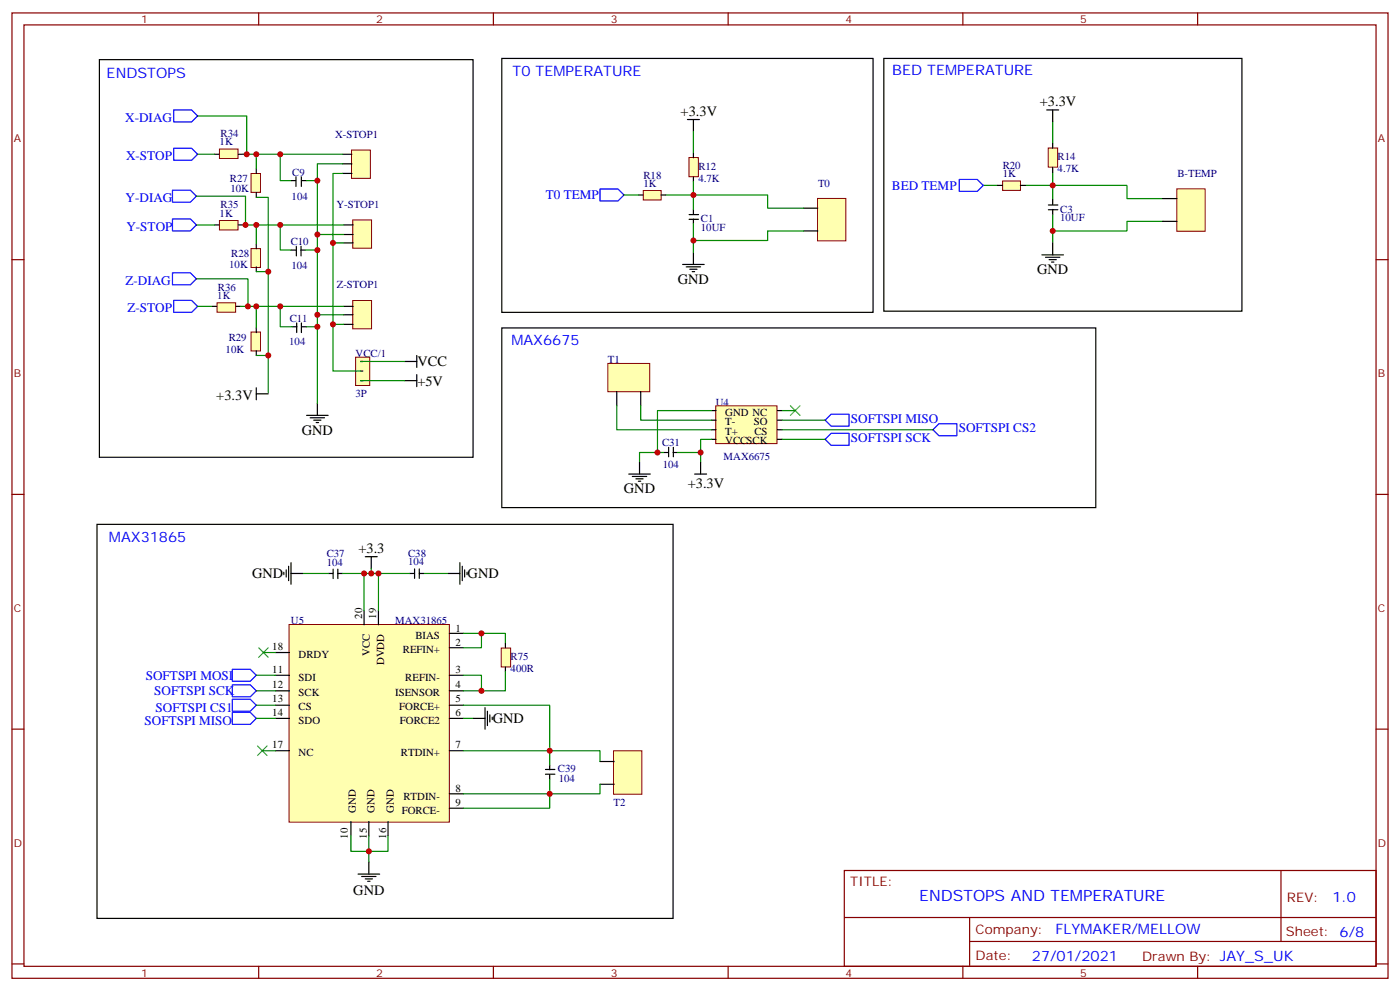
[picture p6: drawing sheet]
<svg xmlns="http://www.w3.org/2000/svg" width="412mm" height="292mm" viewBox="0 0 412 292" stroke-linecap="round" stroke-linejoin="round" font-family="sans-serif">
<g fill="none" stroke="#870000" stroke-width=".35">
<path d="M3.5 3.8h405.4v284.3h-405.4zM7.1 7.3h398.2v277.3h-398.2zM76.2 3.8v3.5M145.3 3.8v3.5M214.5 3.8v3.5M283.6 3.8v3.5M352.8 3.8v3.5M3.5 76.5h3.6M405.3 76.5h3.6M3.5 145.6h3.6M405.3 145.6h3.6M3.5 214.8h3.6"/>
<path d="M405.3 214.8h3.6M248.7 256.4h156.6v28.2h-156.6zM377.3 256.4v20.9M248.7 270.2h156.5M285.6 277.3h119.6M285.6 270.2v14.2M3.5 283.9h3.6M76.2 284.6v3.5M145.3 284.6v3.5M214.5 284.6v3.5M283.6 284.6v3.5M352.8 284.6v3.5"/>
<path d="M405.3 283.9h3.6"/>
</g>
<path d="M63.9 89.2h5.5v2.8h-5.5z" fill="#ffffb0" stroke="#800000" stroke-width=".29"/>
<path d="M62.4 90.2h1.4M69.5 90.2h1.4" fill="none" stroke="#000" stroke-width=".35"/>
<path d="M64.6 43.9h5.5v2.8h-5.5z" fill="#ffffb0" stroke="#800000" stroke-width=".29"/>
<path d="M63.1 45.4h1.4M70.2 45.4h1.4" fill="none" stroke="#000" stroke-width=".35"/>
<path d="M104.7 105.2h4.2v8.3h-4.2z" fill="#ffffb0" stroke="#800000" stroke-width=".29"/>
<path d="M86.1 96.2h1.4M87.4 95.1v2.9M88.8 95.1v2.9M88.9 96.2h1.4M106.2 106.5h.7M106.2 109.3h.7M106.2 112.1h.7" fill="none" stroke="#000" stroke-width=".35"/>
<path d="M73.9 97.8h2.8v5.6h-2.8z" fill="#ffffb0" stroke="#800000" stroke-width=".29"/>
<path d="M75.5 96.6v1.4M75.5 103.3v1.4" fill="none" stroke="#000" stroke-width=".35"/>
<path d="M103.9 88.5h5.6v8.4h-5.6z" fill="#ffffb0" stroke="#800000" stroke-width=".29"/>
<path d="M85.7 73.7h1.4M87.3 72.5v2.9M88.6 73.7h1.4M88.7 72.5v2.9M101.2 90.2h2.8M101.2 92.7h2.8M101.2 95.5h2.8" fill="none" stroke="#000" stroke-width=".35"/>
<path d="M73.9 73.2h2.8v5.6h-2.8z" fill="#ffffb0" stroke="#800000" stroke-width=".29"/>
<path d="M75.5 71.9v1.4M75.5 78.6v1.4" fill="none" stroke="#000" stroke-width=".35"/>
<path d="M103.9 64.8h5.6v8.3h-5.6z" fill="#ffffb0" stroke="#800000" stroke-width=".29"/>
<path d="M85.7 53.2h1.4M87.2 52.1v2.8M88.8 52.1v2.8M88.9 53.2h1.4M101.2 66.3h2.8M101.2 69.1h2.8M101.2 71.5h2.8" fill="none" stroke="#000" stroke-width=".35"/>
<path d="M73.9 51.1h2.8v5.6h-2.8z" fill="#ffffb0" stroke="#800000" stroke-width=".29"/>
<path d="M75.5 49.7v1.4M75.5 56.7v1.4" fill="none" stroke="#000" stroke-width=".35"/>
<path d="M103.5 44.2h5.6v8.3h-5.6z" fill="#ffffb0" stroke="#800000" stroke-width=".29"/>
<path d="M100.9 45.4h2.8M100.9 48.3h2.8M100.9 51.1h2.8M93.5 118.8v3.5M119.2 106.5h3.6M119.2 112.1h3.6M122.8 104.7v3.5M122.8 110.3v3.6M90.3 122.3h6.4M91.4 123h4.2M92.4 123.8h2.1M93.1 124.5h.7" fill="none" stroke="#000" stroke-width=".35"/>
<path d="M51.2 32.4h5.2l1.8 1.7-1.8 1.8h-5.2zM50.8 56h5.3l1.8 1.8-1.8 1.7h-5.3zM51.2 43.7h5.2l1.8 1.7-1.8 1.8h-5.2zM50.8 64.5h5.3l1.8 1.8-1.8 1.7h-5.3zM50.8 80.4h5.3l1.8 1.7-1.8 1.8h-5.3zM51.2 88.5h5.2l1.8 1.7-1.8 1.8h-5.2z" fill="none" stroke="#00f" stroke-width=".35"/>
<g fill="none" stroke="#008700" stroke-width=".35">
<path d="M58.2 45.4h4.9M71.6 45.4h29.3M82.5 45.4v7.8h3.2M90.3 53.2h3.2M100.9 51.1h-2.8v20.4h3.1M100.9 48.3h-7.4v70.5M93.5 69.1h7.7M98.1 71.5v24h3.1M57.9 82.1h15.1v8.1M58.2 90.2h4.2M70.9 90.2h30.3M93.5 92.7h7.7"/>
<path d="M98.1 95.5v13.8h8.1M106.2 112.1h13M106.2 106.5h13"/>
</g>
<path d="M64.6 64.9h5.5v2.8h-5.5z" fill="#ffffb0" stroke="#800000" stroke-width=".29"/>
<path d="M63.1 66.3h1.4M70.2 66.3h1.4M75.5 116h3.5M75.5 114.2v3.6" fill="none" stroke="#000" stroke-width=".35"/>
<g fill="none" stroke="#008700" stroke-width=".35">
<path d="M58.2 34.1h14.5v11.3M57.9 57.8h14.4v8.5M75.5 58.1h3.5v57.5M75.5 45.4v4.3M57.9 66.3h5.2M71.6 66.3h29.6M75.5 66.3v5.6M82.5 66.3v7.4h3.2M90 73.7h3.5M75.5 80h3.5M75.5 90.2v6.4M82.5 90.2v6h3.6"/>
<path d="M90.3 96.2h3.2M75.5 104.7h3.5"/>
</g>
<path d="M179.1 107h12.3v8.4h-12.3z" fill="#ffffb0" stroke="#800000" stroke-width=".29"/>
<path d="M181.7 115.4v4.1M188.7 115.4v4.1M195.4 133.3h1.4M197 131.8v2.7M198.3 133.3h1.4M198.3 131.8v2.7" fill="none" stroke="#000" stroke-width=".35"/>
<path d="M210.8 119.5h18.1v11.2h-18.1z" fill="#ffffb0" stroke="#800000" stroke-width=".29"/>
<g fill="none" stroke="#000" stroke-width=".35">
<path d="M185.2 139.6h6.4M188.4 136.1v3.5M204.6 139.6h3.5M206.4 136.1v3.5M209.5 120.9h1.4M209.5 123.8h1.4M209.5 126.6h1.4M209.5 129.4h1.4M229 120.9h1.4M229 123.8h1.4M229 126.6h1.4M229 129.4h1.4"/>
<path d="M186.3 140.3h4.2M187.3 141h2.1M188 141.7h.7"/>
</g>
<path d="M232.8 119.5l2.9 2.8M235.7 119.5l-2.9 2.8" fill="none" stroke="#3c3" stroke-width=".35"/>
<path d="M181.7 119.5v7.1h27.8M188.7 119.5v4.3h20.8M195.4 133.3h-7v2.8M199.7 133.3h6.7M209.5 129.4h-3.1v6.7M209.5 120.9h-15.8v12.4M230.4 120.9h3.8M230.4 123.8h12.7M230.4 126.6h44.4M230.4 129.4h12.7" fill="none" stroke="#008700" stroke-width=".35"/>
<path d="M243.1 123.8l1.7-1.8h5.3v3.5h-5.3zM243.1 129.4l1.7-1.8h5.3v3.6h-5.3zM274.8 126.6l1.8-1.8h5.3v3.5h-5.3z" fill="none" stroke="#00f" stroke-width=".35"/>
<path d="M189.5 56.1h5.3v2.8h-5.3z" fill="#ffffb0" stroke="#800000" stroke-width=".29"/>
<path d="M188 57.4h1.4M194.8 57.4h1.3M203 64.6h2.8M203 63.2h2.8M204.3 61.7v1.4M204.3 64.5v1.4" fill="none" stroke="#000" stroke-width=".35"/>
<path d="M202.9 46.4h2.8v5.6h-2.8z" fill="#ffffb0" stroke="#800000" stroke-width=".29"/>
<path d="M204.3 45.1v1.4M204.3 52.2v1.4" fill="none" stroke="#000" stroke-width=".35"/>
<path d="M240.8 58.5h8.4v12.5h-8.4z" fill="#ffffb0" stroke="#800000" stroke-width=".29"/>
<g fill="none" stroke="#000" stroke-width=".35">
<path d="M202.5 35.2h3.5M204.3 35.2v3.5M308.3 32.4h3.6M310.1 32.4v3.5M201.1 77.9h6.3M202.1 78.6h4.3M203.2 79.3h2.1M204.3 74.4v3.5M236.7 61.3h4.2M236.7 68h4.2M306.9 75.1h6.4M308 75.8h4.2"/>
<path d="M309 76.5h2.1M309.7 77.2h.7M310.1 71.5v3.6M203.9 80h.7"/>
</g>
<path d="M204.3 38.7v6.4M310.1 35.9v6.4M183.8 57.4h4.2M196.1 57.4h30v3.9h10.6M204.3 53.6v8.1M289.6 54.6h4.3M302 54.6h30v3.9h10.5M310.1 50.7v8.1M204.3 65.9v8.5M236.7 68h-10.6v2.8h-21.8M310.1 63.1v8.4M342.5 65.2h-10.5v2.8h-21.9" fill="none" stroke="#008700" stroke-width=".35"/>
<path d="M176.7 55.7h5.3l1.8 1.7-1.8 1.8h-5.3zM282.6 52.8h5.3l1.7 1.8-1.7 1.8h-5.3z" fill="none" stroke="#00f" stroke-width=".35"/>
<path d="M346.7 55.6h8.3v12.5h-8.3z" fill="#ffffb0" stroke="#800000" stroke-width=".29"/>
<path d="M342.5 58.5h4.2M342.5 65.2h4.2" fill="none" stroke="#000" stroke-width=".35"/>
<path d="M308.8 43.6h2.8v5.6h-2.8z" fill="#ffffb0" stroke="#800000" stroke-width=".29"/>
<path d="M310.1 42.3v1.4M310.1 49.3v1.4M310.1 58.8v1.4M308.8 61.8h2.8M308.8 60.4h2.8M310.1 61.7v1.4" fill="none" stroke="#000" stroke-width=".35"/>
<path d="M295.3 53.3h5.3v2.8h-5.3z" fill="#ffffb0" stroke="#800000" stroke-width=".29"/>
<path d="M29.3 17.6h110v117.1h-110zM147.8 17.2h109.4v74.8h-109.4zM260.3 17.2h105.5v74.5h-105.5zM293.9 54.6h1.4M300.6 54.6h1.4M147.8 96.6h175v52.9h-175z" fill="none" stroke="#000" stroke-width=".35"/>
<path d="M180.7 221.1h8.4v12.8h-8.4z" fill="#ffffb0" stroke="#800000" stroke-width=".29"/>
<path d="M160.7 226.6h2.8M160.7 228h2.8M161.9 225.4v1.3M161.9 228.2v1.4M176.7 224.3h4.2M176.7 231h4.2" fill="none" stroke="#000" stroke-width=".35"/>
<path d="M147.6 190.9h2.8v5.5h-2.8z" fill="#ffffb0" stroke="#800000" stroke-width=".29"/>
<path d="M96.7 168.9h1.4M98.1 167.6v2.8M99.5 168.9h1.4M99.5 167.6v2.8M120.6 168.9h1.4M122.1 167.6v2.8M123.5 168.9h1.4M123.5 167.6v2.8M148.9 189.4v1.4M148.9 196.4v1.4" fill="none" stroke="#000" stroke-width=".35"/>
<path d="M85.1 183.9h47.3v58.2h-47.3z" fill="#ffffb0" stroke="#800000" stroke-width=".29"/>
<g fill="none" stroke="#000" stroke-width=".35">
<path d="M28.6 154.4h169.7v116.1h-169.7zM83.6 168.6v.7M84.3 167.9v2.1M85 166.8v4.2M85.7 168.9h3.6M85.7 165.7v6.4M107.2 179.8v4.2M107.6 164h3.5M109.4 164v3.5M111.5 179.8v4.2M131.9 168.9h3.6M135.5 165.7v6.4"/>
<path d="M136.2 166.8v4.2M136.9 167.9v2.1M137.6 168.6v.7M81.1 198.9h4.2M81.1 192.2h4.2M132.4 186.5h4.1M132.4 190.8h4.1M132.4 198.9h4.1M81.1 203.5h4.2M81.1 207.7h4.2M81.1 211.6h4.2M132.4 203.5h4.1"/>
<path d="M132.4 207.7h4.1M132.4 211.6h4.1M139.3 211.6h3.6M142.9 208.4v6.4M143.6 209.5v4.2M144.3 210.5v2.2M145 211.2v.7M81.1 221.1h4.2M132.4 221.1h4.1M132.4 233.8h4.1M132.4 238.1h4.1M103.4 242v4.2"/>
<path d="M105.5 257.5h6.3M106.5 258.2h4.3M107.6 258.9h2.1M108.3 259.6h.7M108.7 242v4.2M108.7 253.9v3.6M114.3 242v4.2"/>
</g>
<path d="M76.2 190.8l2.8 2.8M79 190.8l-2.8 2.8M75.8 219.7l2.9 2.8M78.7 219.7l-2.9 2.8" fill="none" stroke="#3c3" stroke-width=".35"/>
<g fill="none" stroke="#008700" stroke-width=".35">
<path d="M89.3 168.9h7.4M100.9 168.9h19.7M107.2 168.9v10.9M109.4 167.5v1.4M111.5 168.9v10.9M124.9 168.9h7M75.5 198.9h5.6M77.6 192.2h3.5M136.5 186.5h12.4v2.9M136.5 198.9h5.3v4.6M141.8 186.5v4.3h-5.3M148.9 197.8v5.7h-12.4"/>
<path d="M75.5 203.5h5.6M75.5 207.7h5.6M75.5 211.6h5.6M136.5 207.7h25.4v17.7M136.5 211.6h2.8M77.3 221.1h3.8M136.5 221.1h40.2v3.2M161.9 229.6v8.5h-25.4M176.7 231v2.8h-40.2M103.4 246.2v4.6h10.9v-4.6M108.7 246.2v7.7"/>
</g>
<path d="M68.4 197.1h5.3l1.8 1.8-1.8 1.8h-5.3zM68.4 201.7h5.3l1.8 1.8-1.8 1.7h-5.3zM68.4 206h5.3l1.8 1.7-1.8 1.8h-5.3zM68.4 209.8h5.3l1.8 1.8-1.8 1.8h-5.3z" fill="none" stroke="#00f" stroke-width=".35"/>
<g fill="#c00">
<circle cx="98.1" cy="71.5" r=".88"/>
<circle cx="98.1" cy="95.5" r=".88"/>
<circle cx="93.5" cy="69.1" r=".88"/>
<circle cx="93.5" cy="92.7" r=".88"/>
<circle cx="93.5" cy="53.2" r=".88"/>
<circle cx="82.6" cy="45.4" r=".88"/>
<circle cx="73" cy="90.2" r=".88"/>
<circle cx="93.5" cy="73.7" r=".88"/>
<circle cx="82.6" cy="66.3" r=".88"/>
<circle cx="93.5" cy="96.2" r=".88"/>
<circle cx="82.6" cy="90.2" r=".88"/>
<circle cx="79" cy="80" r=".88"/>
<circle cx="75.5" cy="66.3" r=".88"/>
<circle cx="75.5" cy="45.4" r=".88"/>
<circle cx="72.3" cy="66.3" r=".88"/>
<circle cx="75.5" cy="90.2" r=".88"/>
<circle cx="79" cy="104.7" r=".88"/>
<circle cx="72.7" cy="45.4" r=".88"/>
<circle cx="206.4" cy="133.3" r=".88"/>
<circle cx="193.7" cy="133.3" r=".88"/>
<circle cx="204.3" cy="57.4" r=".88"/>
<circle cx="204.3" cy="70.8" r=".88"/>
<circle cx="310.1" cy="68" r=".88"/>
<circle cx="310.1" cy="54.6" r=".88"/>
<circle cx="109.4" cy="168.9" r=".88"/>
<circle cx="107.2" cy="168.9" r=".88"/>
<circle cx="111.5" cy="168.9" r=".88"/>
<circle cx="161.9" cy="221.1" r=".88"/>
<circle cx="161.9" cy="233.8" r=".88"/>
<circle cx="141.8" cy="203.5" r=".88"/>
<circle cx="141.8" cy="186.5" r=".88"/>
<circle cx="108.7" cy="250.8" r=".88"/>
</g>
<text font-size="4.6" fill="#00f" x="270.8" y="265.4">ENDSTOPS AND TEMPERATURE</text>
<g font-size="4.2" fill="#00f">
<text x="31.4" y="22.9">ENDSTOPS</text>
<text x="151" y="22.5">T0 TEMPERATURE</text>
<text x="262.8" y="22.2">BED TEMPERATURE</text>
<text x="150.6" y="101.5">MAX6675</text>
<text x="32.1" y="159.7">MAX31865</text>
<text x="392.5" y="265.7">1.0</text>
<text x="310.9" y="275.2">FLYMAKER/MELLOW</text>
<text x="304" y="283">27/01/2021</text>
</g>
<g font-size="4.2">
<text x="200.5" y="34.1">+3.3V</text>
<text x="306.3" y="31.3">+3.3V</text>
<text x="199.7" y="83.5">GND</text>
<text x="305.5" y="80.7">GND</text>
<text x="122.9" y="107.9">VCC</text>
<text x="122.9" y="113.5">+5V</text>
<text x="63.7" y="117.8">+3.3V</text>
<text x="88.9" y="128">GND</text>
<text x="202.6" y="143.6">+3.3V</text>
<text x="183.8" y="145.3">GND</text>
<text x="105.6" y="162.9">+3.3</text>
<text x="74.3" y="170.3">GND</text>
<text x="137.8" y="170.3">GND</text>
<text x="145.2" y="213">GND</text>
<text x="104.1" y="263.6">GND</text>
</g>
<g font-size="3.9" fill="#00f">
<text x="36.9" y="35.9">X-DIAG</text>
<text x="37.1" y="47.2">X-STOP</text>
<text x="37" y="59.5">Y-DIAG</text>
<text x="160.8" y="58.7">T0 TEMP</text>
<text x="262.7" y="55.9">BED TEMP</text>
<text x="37.2" y="68">Y-STOP</text>
<text x="37" y="83.9">Z-DIAG</text>
<text x="37.5" y="92">Z-STOP</text>
<text x="250.7" y="124.5">SOFTSPI MISO</text>
<text x="250.7" y="130.2">SOFTSPI SCK</text>
<text x="282.4" y="127.3">SOFTSPI CS2</text>
<text x="42.9" y="200.2">SOFTSPI MOSI</text>
<text x="45.4" y="204.8">SOFTSPI SCK</text>
<text x="45.9" y="209.6">SOFTSPI CS1</text>
<text x="42.6" y="213.6">SOFTSPI MISO</text>
</g>
<g font-size="3.9" fill="#800">
<text x="250.5" y="261">TITLE:</text>
<text x="379.1" y="265.7">REV:</text>
<text x="287.4" y="275.2">Company:</text>
<text x="378.7" y="275.8">Sheet: 6/8</text>
<text x="287.4" y="282.9">Date:</text>
<text x="336.4" y="282.9">Drawn By: JAY_S_UK</text>
</g>
<g font-size="3.2" fill="#800">
<text x="41.6" y="6.8">1</text>
<text x="110.8" y="6.8">2</text>
<text x="179.9" y="6.8">3</text>
<text x="249.1" y="6.8">4</text>
<text x="318.2" y="6.8">5</text>
<text x="4.1" y="41.9">A</text>
<text x="405.9" y="41.9">A</text>
<text x="4.1" y="111.1">B</text>
<text x="405.9" y="111.1">B</text>
<text x="4.1" y="180.2">C</text>
<text x="405.9" y="180.2">C</text>
<text x="4.1" y="249.3">D</text>
<text x="405.9" y="249.3">D</text>
<text x="41.6" y="287.6">1</text>
<text x="110.8" y="287.6">2</text>
<text x="179.9" y="287.6">3</text>
<text x="249.1" y="287.6">4</text>
<text x="318.2" y="287.6">5</text>
</g>
<g font-size="3.2" fill="#000080">
<text x="65" y="40.3">R34</text>
<text x="98.7" y="40.6">X-STOP1</text>
<text x="64.7" y="42.8">1K</text>
<text x="311.6" y="47.1">R14</text>
<text x="67.7" y="53.5">R27</text>
<text x="86.1" y="51.7">C9</text>
<text x="189.5" y="52.7">R18</text>
<text x="205.7" y="53.5">4.7K</text>
<text x="205.7" y="49.9">R12</text>
<text x="295.4" y="52.2">1K</text>
<text x="295.4" y="49.8">R20</text>
<text x="311.6" y="50.6">4.7K</text>
<text x="346.8" y="52.2">B-TEMP</text>
<text x="67.9" y="56.6">10K</text>
<text x="85.9" y="58.8">104</text>
<text x="189.5" y="55.1">1K</text>
<text x="241" y="55">T0</text>
<text x="64.7" y="63.9">1K</text>
<text x="65" y="61.4">R35</text>
<text x="99.1" y="61.2">Y-STOP1</text>
<text x="206.5" y="65.5">C1</text>
<text x="312.3" y="65.1">10UF</text>
<text x="312.3" y="62.7">C3</text>
<text x="206.5" y="67.9">10UF</text>
<text x="68.1" y="75.7">R28</text>
<text x="85.6" y="72.2">C10</text>
<text x="67.5" y="78.9">10K</text>
<text x="85.9" y="79.2">104</text>
<text x="64" y="88.1">1K</text>
<text x="64.2" y="85.7">R36</text>
<text x="99.2" y="84.9">Z-STOP1</text>
<text x="85.4" y="94.8">C11</text>
<text x="67.4" y="100.4">R29</text>
<text x="85.2" y="101.5">104</text>
<text x="66.5" y="103.9">10K</text>
<text x="104.7" y="105.2">VCC/1</text>
<text x="179.1" y="107">T1</text>
<text x="104.7" y="117.1">3P</text>
<text x="210.8" y="119.5">U4</text>
<text x="195" y="131.5">C31</text>
<text x="195.3" y="137.9">104</text>
<text x="213.2" y="135.4">MAX6675</text>
<text x="96.2" y="166.6">104</text>
<text x="96.2" y="164.2">C37</text>
<text x="120.2" y="166.5">104</text>
<text x="120.2" y="164.1">C38</text>
<text x="85.7" y="183.7">U5</text>
<text x="116.4" y="183.7">MAX31865</text>
<text x="150.4" y="197.9">400R</text>
<text x="150.4" y="194.4">R75</text>
<text x="164.3" y="227.5">C39</text>
<text x="164.6" y="230.3">104</text>
<text x="180.7" y="237.5">T2</text>
</g>
<g font-size="3.2">
<text x="213.6" y="122.5">GND NC</text>
<text x="213.6" y="125.3">T-</text>
<text x="222" y="125.3">SO</text>
<text x="213.6" y="128.1">T+</text>
<text x="213.6" y="130.9">VCCSCK</text>
<text x="222.2" y="128.1">CS</text>
<text x="106.7" y="182.2" transform="rotate(-90 106.7 182.2)">20</text>
<text x="110.8" y="182.2" transform="rotate(-90 110.8 182.2)">19</text>
<text x="80.2" y="191.6">18</text>
<text x="122.4" y="188.3">BIAS</text>
<text x="134.1" y="186">1</text>
<text x="134.1" y="190.2">2</text>
<text x="88" y="193.9">DRDY</text>
<text x="109" y="193.2" transform="rotate(-90 109 193.2)">VCC</text>
<text x="113.1" y="195.9" transform="rotate(-90 113.1 195.9)">DVDD</text>
<text x="118.7" y="192.5">REFIN+</text>
<text x="80.2" y="198.2">11</text>
<text x="80.2" y="202.7">12</text>
<text x="88" y="200.5">SDI</text>
<text x="119.4" y="200.5">REFIN-</text>
<text x="134.1" y="198.2">3</text>
<text x="134.1" y="202.7">4</text>
<text x="80.2" y="206.8">13</text>
<text x="88" y="205">SCK</text>
<text x="88" y="209.1">CS</text>
<text x="116.4" y="205">ISENSOR</text>
<text x="117.6" y="209.1">FORCE+</text>
<text x="134.1" y="206.8">5</text>
<text x="80.2" y="211">14</text>
<text x="88" y="213.3">SDO</text>
<text x="117.8" y="213.3">FORCE2</text>
<text x="134.1" y="211">6</text>
<text x="80.2" y="220.4">17</text>
<text x="134.1" y="220.4">7</text>
<text x="88" y="222.7">NC</text>
<text x="118.1" y="222.7">RTDIN+</text>
<text x="134.1" y="233.2">8</text>
<text x="104.8" y="239.3" transform="rotate(-90 104.8 239.3)">GND</text>
<text x="110.3" y="239.3" transform="rotate(-90 110.3 239.3)">GND</text>
<text x="116" y="239.3" transform="rotate(-90 116 239.3)">GND</text>
<text x="118.3" y="239.7">FORCE-</text>
<text x="118.8" y="235.5">RTDIN-</text>
<text x="134.1" y="237.4">9</text>
<text x="102.5" y="247.1" transform="rotate(-90 102.5 247.1)">10</text>
<text x="108.1" y="247.1" transform="rotate(-90 108.1 247.1)">15</text>
<text x="113.7" y="247.1" transform="rotate(-90 113.7 247.1)">16</text>
</g>
</svg>
